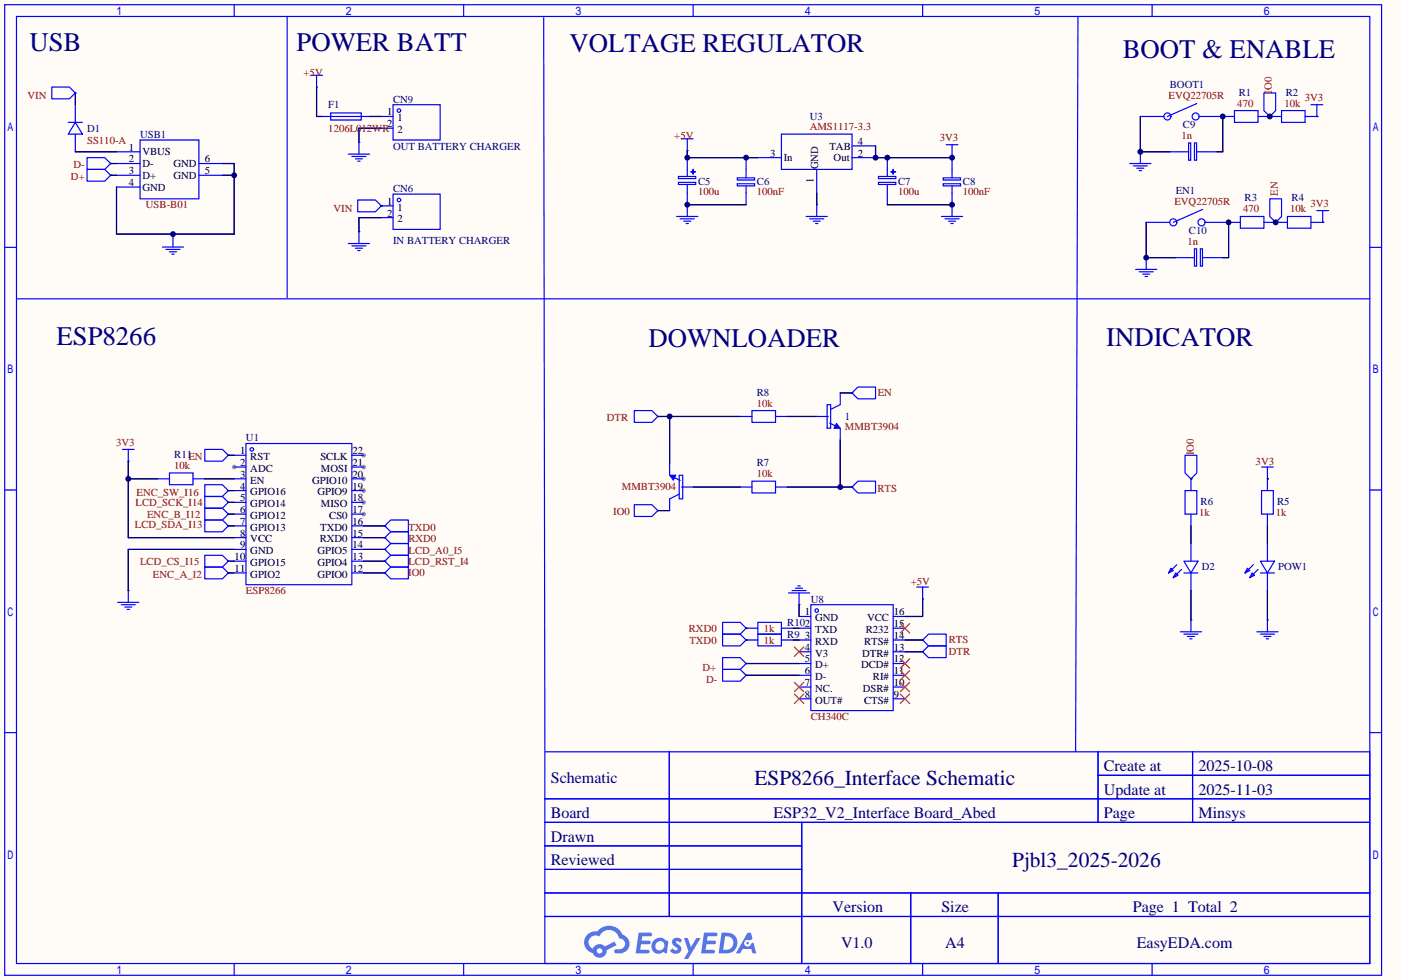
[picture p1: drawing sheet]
<svg xmlns="http://www.w3.org/2000/svg" width="302mm" height="212mm" viewBox="0 0 302 212" stroke-linecap="round" stroke-linejoin="round" font-family="sans-serif">
<path d="M0 0h302.4v211.6h-302.4z" fill="#fffcf7"/>
<g fill="#999">
<circle cx="50.5" cy="100.8" r=".51"/>
<circle cx="78.5" cy="111" r=".51"/>
<circle cx="78.5" cy="108.5" r=".51"/>
<circle cx="78.5" cy="105.9" r=".51"/>
<circle cx="78.5" cy="103.4" r=".51"/>
<circle cx="78.5" cy="100.8" r=".51"/>
<circle cx="78.5" cy="98.3" r=".51"/>
</g>
<g fill="none" stroke="#00f" stroke-width=".25">
<path d="M1 1h297.2v209.6h-297.2zM3.6 3.6h292.1v204.4h-292.1zM50.5 1v2.6M100.1 1v2.6M149.6 1v2.6M199.1 1v2.6M248.7 1v2.6M1 53.4h2.6M295.7 53.4h2.5M1 105.8h2.6M295.7 105.8h2.5M1 158.2h2.6"/>
<path d="M295.7 158.2h2.5M117.6 162.3h178.1v45.7h-178.1zM117.6 172.5h178.1M117.6 177.5h178.1M144.5 162.3v35.6M173 177.5v30.5M237 162.3v15.2M237 167.4h58.7M257.4 162.3v15.2M117.6 182.6h55.4M117.6 192.8h178.1M117.6 187.7h55.4"/>
<path d="M117.6 197.9h178.1M196.6 192.8v15.2M215.4 192.8v15.2M50.5 208v2.6M100.1 208v2.6M149.6 208v2.6M199.1 208v2.6M248.7 208v2.6"/>
</g>
<g fill="#5487ff">
<path d="M145.3 202.7a1.3 1.3 0 0 1 1.9 .3l-.4 .6a.54 .54 0 0 0-.9-.2l.1 .2a1.28 1.28 0 0 1 .8 2 1.53 1.53 0 0 1-2.2-.3l.5-.6 .8 .5a.31 .31 0 0 0 .4-.3 .31 .31 0 0 0-.3-.4 1.12 1.12 0 0 1-.7-1.8z"/>
<path d="M147.6 202.5h.9l.6 2 1.2-2h.9l-2.7 4.6h-.9l1-1.7z"/>
<path d="M137.8 201.4h1.7a1.31 1.31 0 0 1 1.2 .2 .4 .4 0 0 1-.3 .5l-1.8 .1-.1 .9h1.6a.4 .4 0 0 1 .4 .4 .4 .4 0 0 1-.5 .4h-1.6l-.2 1.2h1.4a.46 .46 0 0 1 .5 0 .46 .46 0 0 1 .1 .5l-.4 .2h-2.6z"/>
<path d="M151.9 201.4h2.3a.47 .47 0 0 1 .5 0 .47 .47 0 0 1 .1 .6l-.3 .1-1.8 .1-.1 .9h1.6a.4 .4 0 0 1 .4 .4 .4 .4 0 0 1-.4 .4h-1.7l-.2 1.2h1.4a.46 .46 0 0 1 .5 0 .46 .46 0 0 1 .1 .5l-.4 .2h-2.6z"/>
<path d="M161.3 201.4h.8l.3 1.3-.6 .4a.75 .75 0 0 0-1.1 .3 .75 .75 0 0 0 .5 1 .75 .75 0 0 0 .9-.7l.5-.2 .6 2.3h-.8l-.3-.9h-1.8l-.5 .9h-1z"/>
<path d="M155.7 201.4l-.6 4.4h1.5a2.27 2.27 0 0 0 2.6-2.2 2.27 2.27 0 0 0-2.7-2.2zM156.5 202.1a1.5 1.5 0 0 1 1.8 1.6 1.5 1.5 0 0 1-1.9 1.4h-.3z"/>
<path d="M141.2 203a1.6 1.6 0 0 0-.3 2.3 1.6 1.6 0 0 0 2.3 .2l.7 .3 .3-2.4-.1-.3-.5-.1a1.58 1.58 0 0 0-2.4 0zM141.8 203.5a.98 .98 0 0 1 1.6 .4 .98 .98 0 0 1-1.1 1.3 .94 .94 0 0 1-.9-.7 .94 .94 0 0 1 .4-1z"/>
<path d="M126.8 201.8a2.37 2.37 0 0 0 1.1 4 1.54 1.54 0 0 0 1.8 1 1.54 1.54 0 0 0 1.2-1.6l2.2-1.1-.5-.8-2 1a1.57 1.57 0 0 0-2.7 .5 1.5 1.5 0 0 1-.7-2.1 1.5 1.5 0 0 1 2.2-.5 2.23 2.23 0 0 1 2.3-1.4 2.23 2.23 0 0 1 2 1.8 1.16 1.16 0 0 1 1.2 1.1 1.16 1.16 0 0 1-1.1 1.2h-.7a.47 .47 0 0 0-.5 .4 .47 .47 0 0 0 .4 .5 2.17 2.17 0 0 0 2.5-.9 2.17 2.17 0 0 0-.3-2.7l-.8-.4a3.2 3.2 0 0 0-5.5-.7l-1.1 .1zM128.8 205.3a.6 .6 0 0 1 1.2 0 .6 .6 0 0 1-1.2 0z"/>
<circle cx="161.4" cy="203.6" r=".28"/>
</g>
<g fill="none" stroke="#00f" stroke-width=".25">
<path d="M11.2 18.8h3.8l1.3 1.3-1.3 1.2h-3.8zM62 3.6v60.7M67.1 16.3h2.5M68.3 18.8h.1M68.3 16.3v2.5M117.3 3.8l.3 158.3M232.7 3.6l-.5 158.7M14.7 26.4h3.1M16.3 26.4l1.5 2.6h-3.1zM16.3 20.1h.1M16.3 22.6v3.8M16.3 29v3.8"/>
<path d="M18.8 34h3.8l1.3 1.3-1.3 1.3h-3.8zM18.8 36.6h3.8l1.3 1.2-1.3 1.3h-3.8zM23.9 35.3h.1M23.9 37.8h.1M25.1 35.3h5.1M25.1 37.8h5.1M25.1 32.8h5.1M30.2 30.2h12.7v12.7h-12.7zM42.9 35.3h5.1M42.9 37.8h5.1M69.6 25.1h10.2M71.4 24.4h6.6v1.5h-6.6z"/>
<path d="M75.2 33.3h4.6M75.9 33.8h3.1M76.7 34.3h1.5M77.2 34.8h.5M77.5 30.7h.1M77.5 30.7v2.6M82.3 25.1h2.5M82.3 27.7h2.5M84.8 22.6h10.2v7.6h-10.2zM146.4 39.4h3.8v.4h-3.8zM146.4 38.1h3.8v.5h-3.8zM147.1 30h2.5"/>
<path d="M148.3 32.5h.1M148.3 30v2.5M148.3 34v4.1M148.3 39.9v6.8M149.1 37.1h1zM149.6 36.6v1zM159.1 38.4h3.8v.5h-3.8zM159.1 39.7h3.8v.4h-3.8zM161 34v4.4M163.6 34h5.1M168.7 29h15.2v7.6h-15.2zM176.3 36.6v5.1"/>
<path d="M183.9 34h5.1M183.9 31.5h5.1M189.6 39.4h3.7v.4h-3.7zM189.6 38.1h3.7v.5h-3.7zM191.5 34v4.1M191.5 39.9v4.3M192.3 37.1h1zM192.8 36.6v1zM203.6 38.4h3.7v.5h-3.7zM203.6 39.7h3.7v.4h-3.7zM204.2 31.2h2.6M205.5 33.8h.1"/>
<path d="M205.5 31.2v2.6M205.5 34v4.4M243.8 35.3h4.6M244.6 35.8h3M245.4 36.3h1.5M245.9 36.8h.5M246.1 32.8h.1M246.1 25.1h5.1M246.1 32.8v2.5M252.5 32.8h4M256.5 30.9h.5v3.7h-.5zM257.8 30.9h.5v3.7h-.5z"/>
<path d="M258.3 32.8h4.3M258.3 22.4l-6.3 2.7M258.8 25.1h7.6M266.4 23.9h5.1v2.5h-5.1zM271.5 25.1h5.1M272.8 20.1h2.5v3.8l-1.2 1.2-1.3-1.2zM274.1 25.1h.1M276.6 23.9h5.1v2.5h-5.1zM281.7 25.1h2.5M283 22.6h2.5M284.2 25.1h.1M284.2 22.6v2.5"/>
<path d="M25.1 40.4h5.1M35.1 53.3h4.5M35.8 53.8h3.1M36.6 54.4h1.5M37.1 54.9h.5M37.3 50.8h.1M37.3 50.8v2.5M75.2 52.6h4.6M75.9 53.1h3.1M76.7 53.6h1.5M77.2 43.2h3.8l1.3 1.2-1.3 1.3h-3.8zM77.2 54.1h.5"/>
<path d="M77.5 50h.1M77.5 50v2.6M82.3 44.4h.1M82.3 44.4h2.5M82.3 47h2.5M84.8 41.9h10.2v7.6h-10.2zM146 46.7h4.6M146.8 47.2h3.1M147.6 47.8h1.5M148.1 48.3h.5M148.3 44.2h.1M161 40.1v4.1"/>
<path d="M174 46.7h4.6M174.8 47.2h3M175.5 47.8h1.5M176 48.3h.5M176.3 44.2h.1M176.3 44.2v2.5M203.2 46.7h4.6M204 47.2h3M204.7 47.8h1.5M205.2 48.3h.5M205.5 44.2h.1M205.5 40.1v6.6"/>
<path d="M245.1 58.2h4.6M245.9 58.7h3M246.6 59.2h1.6M247.1 59.7h.5M247.4 55.6h.1M247.4 48h5.1M247.4 55.6v2.6M253.7 55.6h4.1M257.8 53.7h.5v3.8h-.5zM259.1 53.7h.4v3.8h-.4zM259.6 55.6h4.3M259.6 45.2l-6.4 2.8"/>
<path d="M260.1 48h7.6M267.7 46.7h5.1v2.6h-5.1zM272.8 48h5.1M274.1 42.9h2.5v3.8l-1.3 1.3-1.2-1.3zM275.3 48h.1M277.9 46.7h5.1v2.6h-5.1zM283 48h2.5M284.2 45.5h2.6M285.5 48h.1M285.5 45.5v2.5M3.6 64.5h292.1M26.4 97h2.6"/>
<path d="M27.7 99.6h.1M27.7 97v2.6M44.2 97h3.8l1.3 1.3-1.3 1.3h-3.8zM49.3 98.3h.1M50.5 98.3h2.6M53.1 95.8h22.8v30.4h-22.8zM75.9 98.3h2.6M136.9 88.6h3.8l1.3 1.3-1.3 1.3h-3.8zM142 89.9h.1M159.8 89.9h2.5M162.3 88.6h5.1v2.6h-5.1zM167.4 89.9h2.5"/>
<path d="M176.3 89.9h2.5M178.5 87.4h.8v5.1h-.8zM179.1 91.3l1.2 .7M180.6 91.4l.7 1.1h-1.3zM180.6 91.9l.1 .3h-.4l.3-.5 .5 .6h-.8M181.3 87.4l-2 1M181.4 84.8v2.5M181.4 92.5v2.5M183.9 84.8h.1M185.2 83.6h3.8v2.5h-3.8l-1.3-1.3zM255.8 98.3h2.5v3.8l-1.3 1.3-1.2-1.3zM34 103.4h2.6"/>
<path d="M36.6 102.1h5.1v2.5h-5.1zM41.7 103.4h2.5M44.2 112.3h3.8l1.3 1.2-1.3 1.3h-3.8zM44.2 107.2h3.8l1.3 1.3-1.3 1.2h-3.8zM44.2 119.9h3.8l1.3 1.3-1.3 1.2h-3.8zM44.2 109.7h3.8l1.3 1.3-1.3 1.3h-3.8zM44.2 104.6h3.8l1.3 1.3-1.3 1.3h-3.8zM49.3 113.5h.1M49.3 108.5h.1M49.3 111h.1M49.3 105.9h.1M50.5 100.8h2.6"/>
<path d="M50.5 103.4h2.6M50.5 105.9h2.6M50.5 108.5h2.6M50.5 111h2.6M50.5 113.5h2.6M50.5 116.1h2.6M50.5 118.6h2.6M75.9 100.8h2.6M75.9 103.4h2.6M75.9 105.9h2.6M75.9 108.5h2.6M75.9 111h2.6"/>
<path d="M75.9 113.5h2.6M75.9 116.1h2.6M75.9 118.6h2.6M83.1 113.5l1.2-1.2h3.8v2.5h-3.8zM83.1 113.5h.1M83.1 116.1h.1M83.1 118.6h.1M84.3 114.8h3.8v2.5h-3.8l-1.2-1.2zM84.3 117.3h3.8v2.6h-3.8l-1.2-1.3zM84.3 119.9h3.8v2.5h-3.8l-1.2-1.2zM136.9 109h3.8l1.3 1.2-1.3 1.3h-3.8zM142 110.2h.1"/>
<path d="M144.5 100.1v2.5M144.5 107.7v2.5M144.6 102.6h1.2l-.5 1zM145.6 103.1l1.2 .6M145.6 102.7h-.8l.5 .7 .3-.5h-.4l.1 .2M146.6 106.7l-2 1M146.6 102.6h.8v5.1h-.8zM147.1 105.2h2.5M159.8 105.2h2.5M162.3 103.9h5.1v2.5h-5.1zM167.4 105.2h2.5M183.9 105.2h.1"/>
<path d="M185.2 103.9h3.8v2.5h-3.8l-1.3-1.2zM255.8 105.9h2.5v5.1h-2.5zM257 103.4h.1M257 103.4v2.5M257 111v2.5M257 117.3v3.9M272.3 105.9h2.5v5.1h-2.5zM272.3 100.8h2.5M273.6 103.4h.1M273.6 100.8v5.1M273.6 111v2.5M273.6 117.3v3.9"/>
<path d="M25.4 130h4.6M26.2 130.6h3M26.9 131.1h1.5M27.4 131.6h.5M27.7 127.5h.1M27.7 127.5v2.5M44.2 122.4h3.8l1.3 1.3-1.3 1.3h-3.8zM49.3 121.2h.1M49.3 123.7h.1M50.5 121.2h2.6M50.5 123.7h2.6M75.9 121.2h2.6"/>
<path d="M75.9 123.7h2.6M83.1 123.7h.1M83.1 121.2h.1M84.3 122.4h3.8v2.6h-3.8l-1.2-1.3zM156 136.9h3.8l1.2 1.3-1.2 1.2h-3.8zM156 134.4h3.8l1.2 1.2-1.2 1.3h-3.8zM161 138.2h.1M161 135.6h.1M161 135.6h2.6M161 138.2h2.6M163.6 136.9h5.1v2.5h-5.1zM163.6 134.4h5.1v2.5h-5.1z"/>
<path d="M168.7 135.6h2.5M168.7 138.2h2.5M170.2 128h4.6M170.9 127.5h3.1M171.7 127h1.5M172.2 126.5h.5M172.5 130.6h.1M172.5 133.1h2.5M172.5 135.6h2.5M172.5 138.2h2.5M172.5 128v2.6M175 130.6h17.8v22.8h-17.8z"/>
<path d="M192.8 133.1h2.5M192.8 135.6h2.5M192.8 138.2h2.5M197.9 126.7h2.5M199.1 138.2l1.3-1.3h3.8v2.5h-3.8zM199.1 138.2h.1M199.1 129.3h.1M199.1 126.7v2.6M252.7 122.7l.5 .5-1 .5zM253.7 123.7l.6 .5-1.1 .5zM254 121.9l-1.8 1.8M254.8 136.4h4.5"/>
<path d="M255 122.9l-1.8 1.8M255.5 121.2h3.1l-1.6 2.5zM255.5 123.7h3.1M255.5 136.9h3.1M256.3 137.4h1.5M256.8 137.9h.5M257 133.9h.1M257 123.7v3.8M257 133.9v2.5M269.2 122.7l.5 .5-1 .5zM270.3 123.7l.5 .5-1.1 .5zM270.5 121.9l-1.8 1.8"/>
<path d="M271.3 136.4h4.5M271.5 122.9l-1.8 1.8M272 121.2h3.1l-1.5 2.5zM272 123.7h3.1M272 136.9h3.1M272.8 137.4h1.5M273.3 137.9h.5M273.6 133.9h.1M273.6 123.7v3.8M273.6 133.9v2.5M156 142h3.8l1.2 1.3-1.2 1.2h-3.8zM156 144.5h3.8l1.2 1.3-1.2 1.3h-3.8z"/>
<path d="M161 143.3h.1M161 145.8h.1M172.5 140.7h2.5M172.5 143.3h2.5M172.5 145.8h2.5M172.5 148.3h2.5M172.5 150.9h2.5M192.8 140.7h2.5M192.8 143.3h2.5M192.8 145.8h2.5M192.8 148.3h2.5M192.8 150.9h2.5"/>
<path d="M199.1 140.7l1.3-1.3h3.8v2.6h-3.8zM199.1 140.7h.1"/>
<circle cx="86.1" cy="23.9" r=".38"/>
<circle cx="252" cy="25.1" r=".76"/>
<circle cx="258.1" cy="25.1" r=".76"/>
<circle cx="86.1" cy="43.2" r=".38"/>
<circle cx="253.2" cy="48" r=".76"/>
<circle cx="259.3" cy="48" r=".76"/>
<circle cx="54.4" cy="97" r=".38"/>
<circle cx="176.3" cy="131.8" r=".38"/>
</g>
<g fill="none" stroke="#000080" stroke-width=".25">
<path d="M68.3 18.8v6.3h1.3M16.3 32.8h8.8M16.3 20.1v2.5M23.9 37.8h1.2M23.9 35.3h1.2M48 35.3h2.5v15.2h-25.4v-10.1M48 37.8h2.5M79.8 25.1h2.5M82.3 27.7h-4.8v3M148.3 32.5v1.5h15.3M189 31.5v2.5h16.5v-.2M246.1 25.1v7.7h6.4"/>
<path d="M263.9 25.1v7.7h-1.3M274.1 25.1h.1M284.2 25.1h.1M37.3 50.5v.3M82.3 44.4h.1M82.3 47h-4.8v3M148.3 44.2h12.7M176.3 41.7v2.5M191.5 44.2h14M247.4 48v7.6h6.3M265.2 48v7.6h-1.3M275.3 48h.1"/>
<path d="M285.5 48h.1M27.7 99.6v16.5h22.8M49.3 98.3h1.2M142 89.9h17.8M144.5 89.9v10.2M169.9 89.9h6.4M181.4 95v10.2M181.4 84.8h2.5M27.7 103.4h6.3M44.2 103.4h6.3M49.3 113.5h1.2M49.3 108.5h1.2"/>
<path d="M49.3 111h1.2M49.3 105.9h1.2M50.5 118.6h-22.8v8.9M78.5 116.1h4.6M78.5 113.5h4.6M78.5 118.6h4.6M142 110.2h2.5M149.6 105.2h10.2M169.9 105.2h14M257 103.4h.1M257 113.5v3.8M273.6 103.4h.1"/>
<path d="M273.6 113.5v3.8M49.3 123.7h1.2M49.3 121.2h1.2M78.5 123.7h4.6M78.5 121.2h4.6M161 138.2h.1M161 135.6h.1M171.2 138.2h1.3M171.2 135.6h1.3M172.5 130.6v2.5M195.3 138.2h3.8M199.1 129.3v3.8h-3.8"/>
<path d="M257 127.5v6.4M273.6 127.5v6.4M161 145.8h11.5M161 143.3h11.5M195.3 140.7h3.8"/>
</g>
<g fill="none" stroke="#f00" stroke-width=".25">
<path d="M171.4 139.7l2.1 2M173.5 139.7l-2.1 2M194.3 134.6l2 2.1M196.3 134.6l-2 2.1M171.4 147.3l2.1 2.1M171.4 149.9l2.1 2M173.5 147.3l-2.1 2.1M173.5 149.9l-2.1 2M194.3 149.9l2 2M194.3 147.3l2 2.1M194.3 144.8l2 2M194.3 142.2l2 2.1"/>
<path d="M196.3 149.9l-2 2M196.3 147.3l-2 2.1M196.3 144.8l-2 2M196.3 142.2l-2 2.1"/>
</g>
<g fill="#000080">
<circle cx="37.3" cy="50.5" r=".63"/>
<circle cx="50.5" cy="37.8" r=".63"/>
<circle cx="189" cy="34" r=".63"/>
<circle cx="191.5" cy="34" r=".63"/>
<circle cx="205.5" cy="34" r=".63"/>
<circle cx="148.3" cy="44.2" r=".63"/>
<circle cx="161" cy="34" r=".63"/>
<circle cx="148.3" cy="34" r=".63"/>
<circle cx="205.5" cy="44.2" r=".63"/>
<circle cx="181.4" cy="105.2" r=".63"/>
<circle cx="144.5" cy="89.9" r=".63"/>
<circle cx="27.7" cy="103.4" r=".63"/>
<circle cx="247.4" cy="55.6" r=".63"/>
<circle cx="265.2" cy="48" r=".63"/>
<circle cx="263.9" cy="25.1" r=".63"/>
<circle cx="246.1" cy="32.8" r=".63"/>
<circle cx="275.3" cy="48" r=".63"/>
<circle cx="274.1" cy="25.1" r=".63"/>
</g>
<g font-size="5.8" fill="#000080">
<text x="6.3" y="11">USB</text>
<text x="64" y="11">POWER BATT</text>
<text x="122.9" y="11.3">VOLTAGE REGULATOR</text>
<text x="242.3" y="12.6">BOOT &amp; ENABLE</text>
<text x="12.2" y="74.4">ESP8266</text>
<text x="140" y="74.9">DOWNLOADER</text>
<text x="238.8" y="74.8">INDICATOR</text>
</g>
<g font-size="4.6" fill="#000080">
<text x="162.8" y="169.4">ESP8266_Interface Schematic</text>
<text x="218.5" y="187.2">Pjbl3_2025-2026</text>
</g>
<g font-size="3.5" fill="#000080">
<text x="238.3" y="166.5">Create at</text>
<text x="258.7" y="166.5">2025-10-08</text>
<text x="118.9" y="169.1">Schematic</text>
<text x="238.3" y="171.6">Update at</text>
<text x="258.7" y="171.6">2025-11-03</text>
<text x="118.9" y="176.7">Board</text>
<text x="167" y="176.7">ESP32_V2_Interface Board_Abed</text>
<text x="238.3" y="176.7">Page</text>
<text x="258.7" y="176.7">Minsys</text>
<text x="118.9" y="181.8">Drawn</text>
<text x="118.9" y="186.8">Reviewed</text>
<text x="179.7" y="197">Version</text>
<text x="203.2" y="197">Size</text>
<text x="244.5" y="197">Page 1 Total 2</text>
<text x="181.5" y="204.6">V1.0</text>
<text x="204" y="204.6">A4</text>
<text x="245.4" y="204.6">EasyEDA.com</text>
</g>
<g font-size="2.3" fill="#800000">
<text x="65.5" y="16.3">+5V</text>
<text x="5.9" y="21.4">VIN</text>
<text x="252.2" y="21.5">EVQ22705R</text>
<text x="267.1" y="23">470</text>
<text x="274.5" y="20.2" transform="rotate(-90 274.5 20.2)">IO0</text>
<text x="277.2" y="23">10k</text>
<text x="281.6" y="21.9">3V3</text>
<text x="70.9" y="28.5">1206L012WR</text>
<text x="174.8" y="28.1">AMS1117-3.3</text>
<text x="255" y="30">1n</text>
<text x="18.8" y="31">SS110-A</text>
<text x="145.5" y="30">+5V</text>
<text x="202.9" y="30.5">3V3</text>
<text x="15.3" y="38.8">D+</text>
<text x="15.9" y="36.3">D-</text>
<text x="31.5" y="45">USB-B01</text>
<text x="72" y="45.8">VIN</text>
<text x="150.7" y="42.1">100u</text>
<text x="163.4" y="42.1">100nF</text>
<text x="193.9" y="42.1">100u</text>
<text x="207.8" y="42.1">100nF</text>
<text x="253.5" y="44.3">EVQ22705R</text>
<text x="268.3" y="45.9">470</text>
<text x="275.8" y="42.2" transform="rotate(-90 275.8 42.2)">EN</text>
<text x="278.5" y="45.9">10k</text>
<text x="282.9" y="44.7">3V3</text>
<text x="256.3" y="52.8">1n</text>
<text x="163.3" y="87.8">10k</text>
<text x="189.4" y="85.5">EN</text>
<text x="131" y="90.9">DTR</text>
<text x="182.4" y="92.9">MMBT3904</text>
<text x="25.1" y="96.3">3V3</text>
<text x="37.6" y="101.2">10k</text>
<text x="257.7" y="98.3" transform="rotate(-90 257.7 98.3)">IO0</text>
<text x="271" y="100.5">3V3</text>
<text x="29.5" y="107">ENC_SW_I16</text>
<text x="134.2" y="105.9">MMBT3904</text>
<text x="163.3" y="103">10k</text>
<text x="189.4" y="106.2">RTS</text>
<text x="29.3" y="109.3">LCD_SCK_I14</text>
<text x="31.7" y="111.8">ENC_B_I12</text>
<text x="132.4" y="111.2">IO0</text>
<text x="258.8" y="111.5">1k</text>
<text x="275.3" y="111.5">1k</text>
<text x="29.1" y="114.1">LCD_SDA_I13</text>
<text x="88.1" y="114.6">TXD0</text>
<text x="88.1" y="117.1">RXD0</text>
<text x="88.2" y="119.7">LCD_A0_I5</text>
<text x="30.2" y="122">LCD_CS_I15</text>
<text x="33" y="124.8">ENC_A_I2</text>
<text x="88.1" y="124.3">IO0</text>
<text x="88.1" y="122">LCD_RST_I4</text>
<text x="53.1" y="128.3">ESP8266</text>
<text x="196.6" y="126.4">+5V</text>
<text x="148.7" y="136.4">RXD0</text>
<text x="164.8" y="136.4">1k</text>
<text x="148.8" y="139">TXD0</text>
<text x="164.8" y="139">1k</text>
<text x="204.8" y="141.4">DTR</text>
<text x="204.8" y="138.8">RTS</text>
<text x="151.6" y="144.8">D+</text>
<text x="152.4" y="147.4">D-</text>
<text x="175" y="155.5">CH340C</text>
</g>
<g font-size="2.3" fill="#000080">
<text x="70.9" y="23.4">F1</text>
<text x="84.8" y="22.1">CN9</text>
<text x="252.5" y="19.1">BOOT1</text>
<text x="267.4" y="20.6">R1</text>
<text x="277.5" y="20.6">R2</text>
<text x="18.8" y="28.5">D1</text>
<text x="30.2" y="29.8">USB1</text>
<text x="174.8" y="25.8">U3</text>
<text x="255.3" y="27.6">C9</text>
<text x="84.8" y="32.3">OUT BATTERY CHARGER</text>
<text x="84.8" y="41.4">CN6</text>
<text x="150.7" y="39.8">C5</text>
<text x="163.4" y="39.8">C6</text>
<text x="193.9" y="39.8">C7</text>
<text x="207.8" y="39.8">C8</text>
<text x="253.8" y="42">EN1</text>
<text x="268.6" y="43.5">R3</text>
<text x="278.8" y="43.5">R4</text>
<text x="84.8" y="52.6">IN BATTERY CHARGER</text>
<text x="256.6" y="50.5">C10</text>
<text x="163.3" y="85.5">R8</text>
<text x="53.1" y="95.3">U1</text>
<text x="182.4" y="90.6">1</text>
<text x="37.6" y="98.9">R11EN</text>
<text x="163.3" y="100.7">R7</text>
<text x="259.1" y="109.1">R6</text>
<text x="275.6" y="109.1">R5</text>
<text x="259.4" y="123.1">D2</text>
<text x="275.9" y="123.1">POW1</text>
<text x="175" y="130.1">U8</text>
<text x="169.9" y="137.7">R9</text>
<text x="169.9" y="135.2">R102</text>
</g>
<g font-size="2.3">
<text x="83.6" y="24.9">1</text>
<text x="83.6" y="27.5">2</text>
<text x="85.8" y="26.2">1</text>
<text x="85.8" y="28.7">2</text>
<text x="27.8" y="35.1">2</text>
<text x="27.8" y="32.5">1</text>
<text x="30.7" y="33.6">VBUS</text>
<text x="44.2" y="35.1">6</text>
<text x="166.2" y="33.8">3</text>
<text x="169.2" y="34.8">In</text>
<text x="179" y="32.3">TAB</text>
<text x="179.9" y="34.8">Out</text>
<text x="185.2" y="33.8">2</text>
<text x="185.2" y="31.3">4</text>
<text x="27.8" y="40.2">4</text>
<text x="27.8" y="37.6">3</text>
<text x="30.7" y="41.2">GND</text>
<text x="30.7" y="38.6">D+</text>
<text x="30.7" y="36.1">D-</text>
<text x="37.4" y="36.1">GND</text>
<text x="37.4" y="38.6">GND</text>
<text x="44.2" y="37.6">5</text>
<text x="175.6" y="39.5" transform="rotate(-90 175.6 39.5)">1</text>
<text x="176.6" y="36.6" transform="rotate(-90 176.6 36.6)">GND</text>
<text x="83.6" y="44.2">1</text>
<text x="83.6" y="46.8">2</text>
<text x="85.8" y="45.5">1</text>
<text x="85.8" y="48">2</text>
<text x="51.8" y="98.1">1</text>
<text x="51.8" y="100.6">2</text>
<text x="54" y="99.3">RST</text>
<text x="54" y="101.9">ADC</text>
<text x="69.1" y="99.3">SCLK</text>
<text x="69.3" y="101.9">MOSI</text>
<text x="76.1" y="100.6">21</text>
<text x="76.1" y="98.1">22</text>
<text x="51.8" y="103.1">3</text>
<text x="51.8" y="105.7">4</text>
<text x="54" y="104.4">EN</text>
<text x="54" y="107">GPIO16</text>
<text x="67.3" y="104.4">GPIO10</text>
<text x="68.5" y="107">GPIO9</text>
<text x="76.1" y="105.7">19</text>
<text x="76.1" y="103.1">20</text>
<text x="51.8" y="108.2">5</text>
<text x="51.8" y="110.8">6</text>
<text x="51.8" y="113.3">7</text>
<text x="54" y="109.5">GPIO14</text>
<text x="54" y="112">GPIO12</text>
<text x="69.3" y="109.5">MISO</text>
<text x="71.1" y="112">CS0</text>
<text x="76.1" y="113.3">16</text>
<text x="76.1" y="110.8">17</text>
<text x="76.1" y="108.2">18</text>
<text x="51.8" y="115.8">8</text>
<text x="51.8" y="118.4">9</text>
<text x="54" y="114.6">GPIO13</text>
<text x="54" y="117.1">VCC</text>
<text x="54" y="119.7">GND</text>
<text x="68.5" y="119.7">GPIO5</text>
<text x="69" y="117.1">RXD0</text>
<text x="69.1" y="114.6">TXD0</text>
<text x="76.1" y="118.4">14</text>
<text x="76.1" y="115.8">15</text>
<text x="50.6" y="120.9">10</text>
<text x="50.6" y="123.5">11</text>
<text x="54" y="122.2">GPIO15</text>
<text x="54" y="124.7">GPIO2</text>
<text x="68.5" y="124.7">GPIO0</text>
<text x="68.5" y="122.2">GPIO4</text>
<text x="76.1" y="123.5">12</text>
<text x="76.1" y="120.9">13</text>
<text x="173.7" y="132.9">1</text>
<text x="173.7" y="137.9">3</text>
<text x="175.9" y="134.1">GND</text>
<text x="175.9" y="136.7">TXD</text>
<text x="186.9" y="136.7">R232</text>
<text x="187.1" y="134.1">VCC</text>
<text x="192.9" y="137.9">14</text>
<text x="192.9" y="135.4">15</text>
<text x="192.9" y="132.9">16</text>
<text x="173.7" y="140.5">4</text>
<text x="173.7" y="143">5</text>
<text x="175.9" y="139.2">RXD</text>
<text x="175.9" y="141.8">V3</text>
<text x="186.1" y="141.8">DTR#</text>
<text x="186.5" y="139.2">RTS#</text>
<text x="192.9" y="143">12</text>
<text x="192.9" y="140.5">13</text>
<text x="173.7" y="145.6">6</text>
<text x="173.7" y="148.1">7</text>
<text x="175.9" y="144.3">D+</text>
<text x="175.9" y="146.8">D-</text>
<text x="175.9" y="149.4">NC.</text>
<text x="185.8" y="144.3">DCD#</text>
<text x="186.2" y="149.4">DSR#</text>
<text x="188.4" y="146.8">RI#</text>
<text x="192.9" y="148.1">10</text>
<text x="192.9" y="145.6">11</text>
<text x="173.7" y="150.6">8</text>
<text x="175.9" y="151.9">OUT#</text>
<text x="186.5" y="151.9">CTS#</text>
<text x="192.9" y="150.6">9</text>
</g>
</svg>
